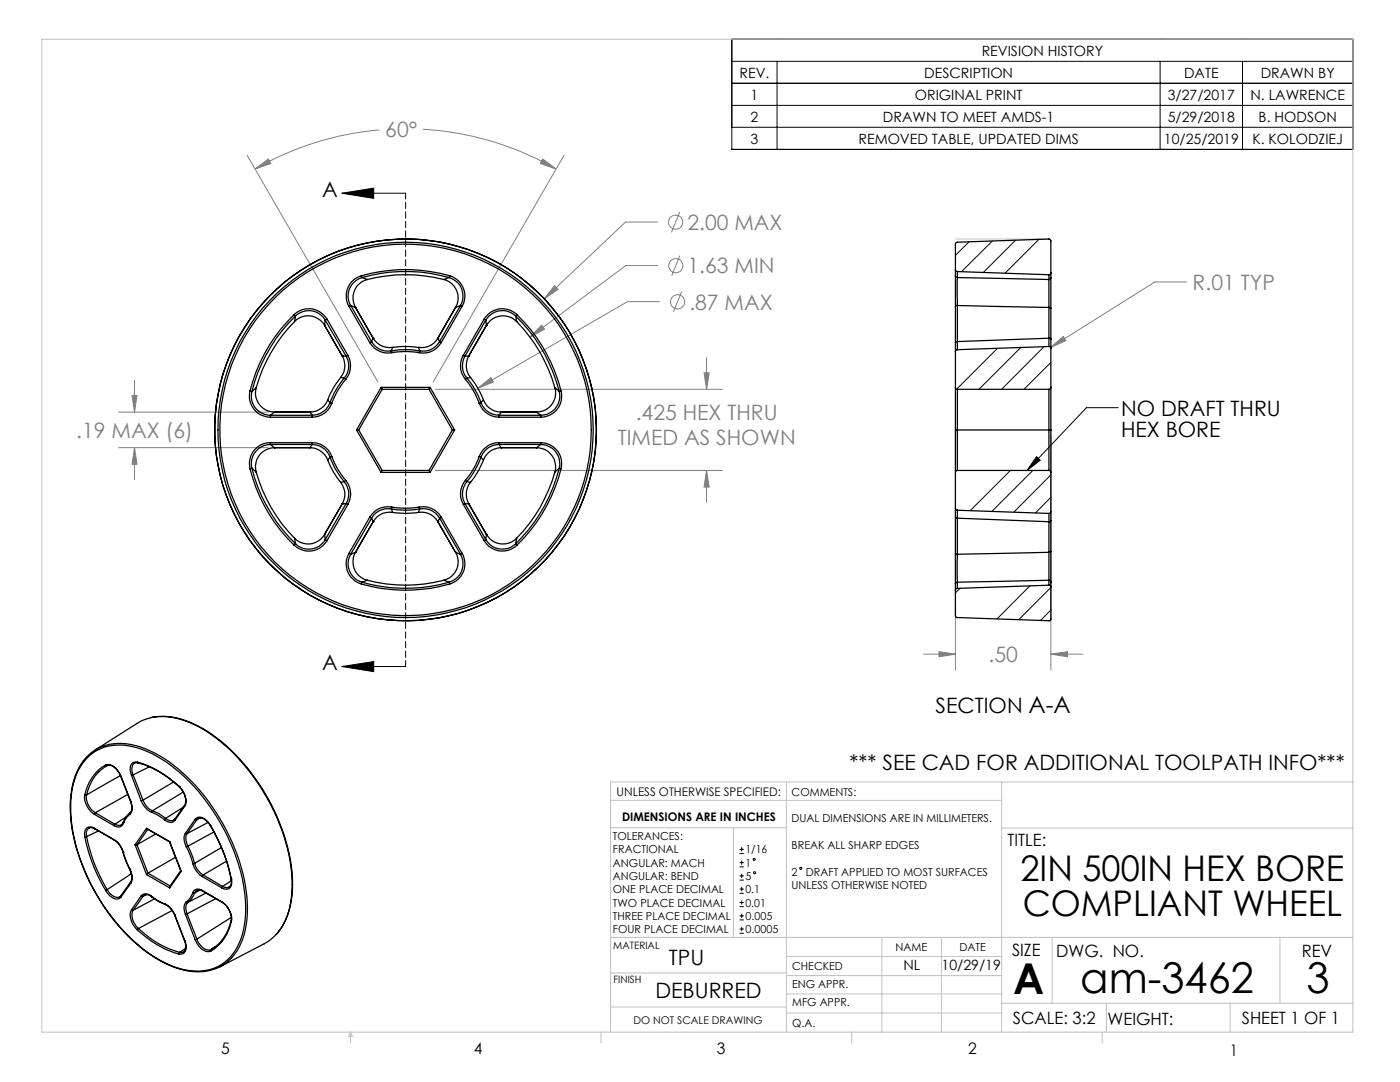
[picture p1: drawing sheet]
<svg xmlns="http://www.w3.org/2000/svg" width="279mm" height="216mm" viewBox="0 0 279 216" stroke-linecap="round" stroke-linejoin="round" font-family="sans-serif">
<g fill="none" stroke="#808080" stroke-width=".2">
<path d="M49.3 31l26.1 45.2M50.9 33.7l2.7-2 .4 .9zM75.7 25.9a59.8 59.8 0 0 0-24.8 7.8M84.4 25.8a59.9 59.9 0 0 1 26.6 7.9M108.3 31.7l2.7 2-3.2-1.1zM112.6 31l-26.1 45.2M110.7 57l.7 .7-2.8 1.9zM131.2 44.3h-6.4l-16.2 15.3M131.2 53h-6.3l-19.1 14.3M135.6 42.3l-1.6 4.1M135.7 51l-1.6 4M136 58.2l-1.6 4"/>
<path d="M236.8 56.3h-6.3l-20.8 13M26.4 78.9h.9l-.5 3.3zM26.8 75.9v6.3M86.9 77.7h57.3M95.4 77.5l2.6-2.1 .5 .8zM108.1 64.9l.6 .8-2.9 1.6zM131.6 60.2h-6.4l-29.8 17.3M140.5 74.4h1l-.5 3.3zM141 71.3v6.4M209.7 69.3l2.5-2.2 .5 .9zM23.7 82.2h29.8M23.7 89.3h29.8"/>
<path d="M26.8 89.3l.5 3.3h-.9zM26.8 89.3v6.4M86.9 93.9h57.3M141 93.9v6.3M141 93.9l.5 3.3h-1zM190.7 87.1v46.6M209.7 87.1v46.6M184.3 130.5h6.4M187.4 130l3.3 .5-3.3 .6zM209.7 130.5l3.3-.5v1.1zM209.7 130.5h6.4"/>
<circle cx="134.8" cy="44.3" r="1.4"/>
<circle cx="134.9" cy="53" r="1.42"/>
<circle cx="135.2" cy="60.2" r="1.41"/>
</g>
<g fill="none" stroke="#000" stroke-width=".2">
<path d="M146 7.8h124v22h-124zM146 12.2h124M155.1 12.2v17.6M231.5 12.2v17.6M248 12.2v17.6M270 16.6h-124M68.2 38.6h12.7M68.2 38.6l6.4-1.1v2.1zM146 21h124M146 25.4h124M206.9 91.1l.7 .7-2.6 2.1zM223.2 81.4h-6.4l-11.8 12.5"/>
<path d="M68.2 133h12.7M68.2 133l6.4-1v2zM147.6 170.3h.8M147.6 169.5h.8M147.6 173h.8M147.6 172.1h.8M147.6 175.6h.8M147.6 174.8h.8M147.6 178.3h.8M147.6 177.4h.8M148 169.1v.8M148 171.7v.8"/>
<path d="M148 174.3v.9M148 177v.8M148 179.7v.8M147.6 180.9h.8M147.6 180.1h.8M147.6 183.6h.8M147.6 182.7h.8M147.6 186.2h.8M147.6 185.4h.8M148 182.3v.9M148 185v.8"/>
<circle cx="150.5" cy="171.5" r=".21"/>
<circle cx="150.6" cy="174.2" r=".21"/>
<circle cx="159.8" cy="173.3" r=".2"/>
</g>
<path d="M81 38.5v94.5" fill="none" stroke="#000" stroke-width=".2" stroke-dasharray="1.3 .6" stroke-dashoffset=".1"/>
<g fill="none" stroke="#c0c0c0" stroke-width=".2">
<path d="M8.4 7.8h261.6v198.2h-261.6zM190.7 47.7h18.6M121.8 159.7h78.1M157 156v49.9M199.9 156v50M270 156h-148.2v49.9M121.8 165.2h35.2M146.4 165.2v21.8M199.9 165.2h70.1M121.8 187h148.2M121.8 194.1h35.2M157 194.7h42.9"/>
<path d="M157 190.9h42.9M157 198.3h42.9M176 187v19M187.9 187v19M210 187v13.2M255.4 187v13.2M70 206v2.1M70 206l.3 .8h-.7zM119.9 206v2.1M121.8 200.9h35.2M157 202.1h42.9M170 206v2.1"/>
<path d="M199.9 200.2h70.1M220 206v2.1M220.8 200.2v5.8M245.5 200.2v5.8"/>
</g>
<path d="M68.2 38.6l6.4-1.1v2.1zM68.2 133l6.4-1v2zM206.9 91.1l.7 .7-2.6 2.1z" fill="#000"/>
<g fill="#808080">
<path d="M187.4 130l3.3 .5-3.3 .6zM209.7 130.5l3.3-.5v1.1zM209.7 69.3l3-1.3-.5-.9z"/>
<path d="M140.5 74.4h1l-.5 3.3zM141 93.9l.5 3.3h-1zM110.7 57l-2.1 2.6 2.8-1.9zM26.4 78.9h.9l-.5 3.3zM26.8 89.3l.5 3.3h-.9zM108.3 31.7l2.7 2-3.2-1.1zM50.9 33.7l2.7-2 .4 .9zM108.1 64.9l-2.3 2.4 2.9-1.6zM95.4 77.5l3.1-1.3-.5-.8z"/>
</g>
<g fill="none" stroke="#000" stroke-width=".25">
<path d="M72.1 55a4.2 4.2 0 0 0-2.5 6.1M72.1 55a31.7 31.7 0 0 1 17.6 0M72.1 55l.1 .4M72.2 55.4a3.8 3.8 0 0 0-2.2 5.6M72.2 55.4a31.9 31.9 0 0 1 17.4 0M72.2 55.4l1.1 .4M73.3 55.8a3.8 3.8 0 0 0-2.4 5.5M73.3 55.8a31.1 31.1 0 0 1 15.3 0M88.6 55.8a3.8 3.8 0 0 1 2.3 5.5M89.6 55.4a3.8 3.8 0 0 1 2.3 5.6M89.6 55.4l-1 .4M89.7 55a4.2 4.2 0 0 1 2.5 6.1"/>
<path d="M89.7 55l-.1 .4M190.7 53.8v-5.2l.3-.3 18.4-.6 .3 .3v6.4M190.7 53.8l.4 .4M190.7 55l.1 .3 .3 .1M190.7 53.8v1.2M190.7 55v6.1M191.1 55.4l18.2 .4M191.1 54.2v1.2M191.1 55.4v5.6M191.1 54.2l18.2 .6M209.3 54.8v1M209.3 55.8v5.5"/>
<path d="M209.7 55.4l-.1 .3-.3 .1M209.7 54.4l-.1 .3-.3 .1M209.7 54.4v1M209.7 55.4v6.2M49.9 78a4.2 4.2 0 0 0 4.1 5.3M49.9 78l.4 .1M50.3 78.1a3.8 3.8 0 0 0 3.7 4.8M51.1 77.4l-.8 .7M51.1 77.4a3.8 3.8 0 0 0 3.7 4.8M58.7 62.8a4.2 4.2 0 0 1 6.6 .9M58.7 62.8a32.1 32.1 0 0 0-8.8 15.2M58.7 62.8l.3 .2"/>
<path d="M58.8 64.2a3.8 3.8 0 0 1 6 .7M58.8 64.2a31 31 0 0 0-7.7 13.2M59 63a32 32 0 0 0-8.7 15.1M59 63a3.8 3.8 0 0 1 5.9 .9M59 63l-.2 1.2M64.8 64.9h.1M64.8 64.9l3.5 6.1M64.9 63.9l-.1 1M64.9 63.9l4.2 7.2M65.3 63.7l-.4 .2M65.3 63.7l4.1 7.2M65.4 79.8a3.8 3.8 0 0 1-3.6 2.4"/>
<path d="M65.4 79.8l.5 .6M68 75.3l.7 .2M68 75.3a15.8 15.8 0 0 0-2.6 4.5M68.3 71a3.8 3.8 0 0 1-.3 4.3M68.3 71h.1M68.3 71l.8 .1M68.7 75.5a16.5 16.5 0 0 0-2.8 4.9M68.7 75.5l.3 .2M69 75.7a14.8 14.8 0 0 0-2.8 4.8M69.1 71.1a3.7 3.7 0 0 1-.4 4.4M69.4 70.9a4.3 4.3 0 0 1-.4 4.8M69.4 70.9l-.3 .2"/>
<path d="M69.6 61.1l4.2 7.3M70 61l-.4 .1M70 61l.9 .3M70 61l4.2 7.2M70.9 61.3h.1M70.9 61.3l3.6 6.2M73.8 68.4a4.2 4.2 0 0 0 4.4 2M74.2 68.2l-.4 .2M74.2 68.2a3.8 3.8 0 0 0 3.9 1.8M74.5 67.5a3.8 3.8 0 0 0 3.9 1.8M74.5 67.5h.1M74.5 67.5l-.3 .7"/>
<path d="M76.1 77.3l.2 .4M76.1 77.3h9.7M76.1 77.3l-4.9 8.5M76.3 77.7l-4.7 8.1M76.3 77.7h9.3M78.1 70l.1 .4M78.1 70a16.3 16.3 0 0 1 5.6 0M78.2 70.4a15.5 15.5 0 0 1 5.5 0M78.4 69.3l-.3 .7M78.4 69.3a18.9 18.9 0 0 1 5.1 0M83.5 69.3l.2 .7M83.7 70v.4"/>
<path d="M85.6 77.7l4.7 8.1M85.8 77.3l-.2 .4M85.8 77.3l4.9 8.5M87.4 67.5a3.8 3.8 0 0 1-3.9 1.8M87.4 67.5h.1M87.4 67.5l.3 .7M87.7 68.2l.4 .2M87.7 68.2a3.9 3.9 0 0 1-4 1.8M88.1 68.4a4.1 4.1 0 0 1-4.4 2M90.9 61.3h.1M90.9 61.3l-3.5 6.2M91.9 61l.3 .1"/>
<path d="M91.9 61l-1 .3M91.9 61l-4.2 7.2M92.2 61.1l-4.1 7.3M92.5 70.9a4.2 4.2 0 0 0 .4 4.8M92.5 70.9l.3 .2M92.8 71.1a3.9 3.9 0 0 0 .4 4.4M92.9 75.7a15.6 15.6 0 0 1 2.7 4.8M93.2 75.5l-.3 .2M93.2 75.5a16.5 16.5 0 0 1 2.8 4.9M93.6 71a3.9 3.9 0 0 0 .3 4.3M93.6 71h.1M93.6 71l-.8 .1"/>
<path d="M93.9 75.3l-.7 .2M93.9 75.3a18.5 18.5 0 0 1 2.6 4.5M96.5 79.8l-.5 .6M96.5 79.8a3.7 3.7 0 0 0 3.5 2.4M96.6 63.7l.3 .2M96.6 63.7l-4.1 7.2M96.9 63.9l.2 1M96.9 63.9l-4.1 7.2M97.1 64.9h.1M97.1 64.9l-3.5 6.1M102.9 63a3.8 3.8 0 0 0-6 .9M102.9 63a32 32 0 0 1 8.7 15.1"/>
<path d="M102.9 63l.2 1.2M103.1 64.2a3.8 3.8 0 0 0-6 .7M103.1 64.2a30.5 30.5 0 0 1 7.6 13.2M103.2 62.8a4.2 4.2 0 0 0-6.6 .9M103.2 62.8a32.1 32.1 0 0 1 8.8 15.2M103.2 62.8l-.3 .2M110.7 77.4a3.8 3.8 0 0 1-3.6 4.8M110.7 77.4l.9 .7M111.6 78.1a3.9 3.9 0 0 1-3.7 4.8M112 78a4.2 4.2 0 0 1-4.1 5.3M112 78l-.4 .1M190.7 77.3l.1 .3 .3 .1"/>
<path d="M190.7 68.4v1.7M190.7 61.1v7.3M191.1 69.8l-.4 .3v31.4l.4 .3M191.1 68.2l-.4 .2M191.1 61l18.2 .3M191.1 61l-.4 .1M191.1 68.2v1.6M191.1 77.7h18.2M191.1 61v7.2M191.1 77.7v16.2M209.3 69.1l.4 .3v32.7M209.3 67.5l.4 .2"/>
<path d="M209.3 61.3l.4 .3M209.3 67.5v1.6M209.3 69.1l-18.2 .7M209.3 67.5l-18.2 .7M209.3 61.3v6.2M209.3 77.7v16.2M209.7 77.3l-.1 .3-.3 .1M209.7 67.7v1.8M209.7 61.6v6.1M49.9 93.5a32.3 32.3 0 0 0 8.8 15.3M50.3 93.4l-.4 .1M50.3 93.4a31.7 31.7 0 0 0 8.7 15.1"/>
<path d="M50.3 93.4l.8 .8M51.1 94.2a30.6 30.6 0 0 0 7.7 13.2M54 88.3a4.2 4.2 0 0 0-4.1 5.2M54 82.9v.4M54 88.3v.4M54 88.7a3.8 3.8 0 0 0-3.7 4.7M54 88.7l.8 .6M54 88.3h8.3M54 83.3h8.3M54 82.9h8.3M54 88.7h8.3M54.8 82.2l-.8 .7"/>
<path d="M54.8 89.3a3.8 3.8 0 0 0-3.7 4.9M54.8 82.2h.1M54.8 89.3h.1M54.8 89.3h7M54.8 82.2h7M61.8 89.3a3.9 3.9 0 0 1 3.6 2.5M61.8 82.2h.1M61.8 89.3h.1M61.8 82.2l.5 .7M62.3 88.3a4.1 4.1 0 0 1 3.9 2.8M62.3 82.9v.4M62.3 88.3v.4"/>
<path d="M62.3 88.7a3.8 3.8 0 0 1 3.6 2.5M62.3 88.7l-.5 .6M65.4 91.8a15 15 0 0 0 2.6 4.4M65.9 80.4a3.9 3.9 0 0 1-3.6 2.5M65.9 80.4l.3 .1M65.9 91.2a15.7 15.7 0 0 0 2.8 4.9M65.9 91.2l-.5 .6M66.2 91.1a14.8 14.8 0 0 0 2.8 4.7M66.2 80.5a4.1 4.1 0 0 1-3.9 2.8M66.2 91.1l-.3 .1M68 96.2a3.7 3.7 0 0 1 .3 4.3M68.7 96.1a3.7 3.7 0 0 1 .4 4.4"/>
<path d="M68.7 96.1l-.7 .1M69 95.8a4.3 4.3 0 0 1 .4 4.8M69 95.8l-.3 .3M71.2 85.8h.4M71.2 85.8l4.9 8.5M71.6 85.8l4.7 8.1M76.1 94.3h9.7M76.3 93.9l-.2 .4M76.3 93.9h9.3M85.6 93.9l.2 .4M90.3 85.8h.4M90.3 85.8l-4.7 8.1"/>
<path d="M90.7 85.8l-4.9 8.5M92.9 95.8a4.2 4.2 0 0 0-.4 4.8M92.9 95.8l.3 .3M93.2 96.1a3.9 3.9 0 0 0-.4 4.4M93.2 96.1l.7 .1M93.9 96.2a3.7 3.7 0 0 0-.3 4.3M95.6 91.1a15.6 15.6 0 0 1-2.7 4.7M95.6 80.5a4.3 4.3 0 0 0 4 2.8M95.6 91.1l.4 .1M96 80.4l-.4 .1M96 80.4a3.9 3.9 0 0 0 3.6 2.5M96 91.2a15.7 15.7 0 0 1-2.8 4.9"/>
<path d="M96 91.2l.5 .6M96.5 91.8a17.4 17.4 0 0 1-2.6 4.4M99.6 88.3a4.1 4.1 0 0 0-4 2.8M99.6 82.9v.4M99.6 88.3v.4M99.6 88.7a3.9 3.9 0 0 0-3.6 2.5M99.6 88.3h8.3M99.6 83.3h8.3M99.6 82.9h8.3M99.6 88.7h8.3M99.6 88.7l.4 .6M100 89.3a3.8 3.8 0 0 0-3.5 2.5"/>
<path d="M100 89.3h.1M100 82.2h.1M100 89.3h7.1M100 82.2h7.1M100 82.2l-.4 .7M107.1 89.3a3.8 3.8 0 0 1 3.6 4.9M107.1 82.2l.8 .7M107.1 89.3h.1M107.1 82.2h.1M107.9 88.3a4.2 4.2 0 0 1 4.1 5.2M107.9 82.9v.4M107.9 88.3v.4"/>
<path d="M107.9 88.7a3.8 3.8 0 0 1 3.7 4.7M107.9 88.7l-.8 .6M110.7 94.2a30.1 30.1 0 0 1-7.6 13.2M111.6 93.4l.4 .1M111.6 93.4a31.7 31.7 0 0 1-8.7 15.1M111.6 93.4l-.9 .8M112 93.5a32.3 32.3 0 0 1-8.8 15.3M190.7 85.8h19M191.1 93.9l-.3 .1-.1 .3M191.1 93.9h18.2M209.3 93.9l.3 .1 .1 .3M58.8 107.4l.2 1.1"/>
<path d="M59 108.5l-.3 .3M64.8 106.6a3.7 3.7 0 0 1-6 .8M64.8 106.6l.1 1.1M64.8 106.6h.1M64.9 107.7l.4 .2M64.9 107.7a3.8 3.8 0 0 1-5.9 .8M65.3 107.9a4.2 4.2 0 0 1-6.6 .9M68.3 100.5h.1M68.3 100.5l-3.5 6.1M69.1 100.5l.3 .1M69.1 100.5l-4.2 7.2M69.1 100.5h-.8"/>
<path d="M69.4 100.6l-4.1 7.3M69.6 110.4a4.2 4.2 0 0 0 2.5 6.1M69.6 110.4l.4 .2M70 110.6a3.8 3.8 0 0 0 2.2 5.6M70.9 110.2l-.9 .4M70.9 110.2a3.8 3.8 0 0 0 2.4 5.6M70.9 110.2h.1M72.1 116.5a31.7 31.7 0 0 0 17.6 0M72.2 116.2l-.1 .3M72.2 116.2a31.9 31.9 0 0 0 17.4 0M73.3 115.8l-1.1 .4M73.3 115.8a30 30 0 0 0 15.3 0"/>
<path d="M73.8 103.2l.4 .2M73.8 103.2l-4.2 7.2M74.2 103.4l-4.2 7.2M74.2 103.4l.3 .7M74.5 104.1h.1M74.5 104.1l-3.6 6.1M78.1 101.5a14.3 14.3 0 0 0 5.6 0M78.1 101.5a3.9 3.9 0 0 0-3.9 1.9M78.1 101.5l.3 .7M78.2 101.2a15.5 15.5 0 0 0 5.5 0M78.2 101.2a4.2 4.2 0 0 0-4.4 2M78.2 101.2l-.1 .3"/>
<path d="M78.4 102.2a3.7 3.7 0 0 0-3.9 1.9M78.4 102.2a15.8 15.8 0 0 0 5.1 0M83.5 102.2a3.8 3.8 0 0 1 3.9 1.9M83.7 101.2a4.1 4.1 0 0 1 4.4 2M83.7 101.2v.3M83.7 101.5a3.8 3.8 0 0 1 4 1.9M83.7 101.5l-.2 .7M87.4 104.1h.1M87.4 104.1l3.5 6.1M87.7 103.4l4.2 7.2M87.7 103.4l-.3 .7M88.1 103.2l-.4 .2"/>
<path d="M88.1 103.2l4.1 7.2M88.6 115.8l1 .4M89.6 116.2l.1 .3M90.9 110.2a3.8 3.8 0 0 1-2.3 5.6M90.9 110.2l1 .4M90.9 110.2h.1M91.9 110.6a3.8 3.8 0 0 1-2.3 5.6M92.2 110.4a4.1 4.1 0 0 1-2.5 6.1M92.2 110.4l-.3 .2M92.5 100.6l4.1 7.3M92.8 100.5l-.3 .1M92.8 100.5l4.1 7.2"/>
<path d="M92.8 100.5h.8M93.6 100.5h.1M93.6 100.5l3.5 6.1M96.6 107.9a4.2 4.2 0 0 0 6.6 .9M96.9 107.7l-.3 .2M96.9 107.7a3.8 3.8 0 0 0 6 .8M97.1 106.6l-.2 1.1M97.1 106.6a3.8 3.8 0 0 0 6 .8M97.1 106.6h.1M102.9 108.5l.3 .3M103.1 107.4l-.2 1.1M190.7 116.5v1.3"/>
<path d="M190.7 103.2l.4 .2M190.7 101.5v1.7M190.7 110.4l.4 .2M190.7 110.4v6.1M190.7 103.2v7.2M191.1 117.4l-.3 .1-.1 .3M191.1 116.2v1.2M191.1 116.2l-.3 .1-.1 .2M191.1 110.6v5.6M191.1 101.8v1.6M191.1 101.8l18.2 .6M191.1 103.4l18.2 .7"/>
<path d="M191.1 103.4v7.2M209.3 115.8l.3 .1 .1 .3M209.3 116.8h.3l.1 .3M209.3 115.8v1M209.3 115.8l-18.2 .4M209.3 110.2l-18.2 .4M209.3 110.2v5.6M209.3 102.4v1.7M209.3 116.8l-18.2 .6M209.3 104.1v6.1M209.7 116.2v.9M209.7 102.1l-.1 .2-.3 .1"/>
<path d="M209.7 117.1v6.5l-.2 .3-18.5-.7-.3-.3v-5.1M209.7 103.9l-.4 .2M209.7 102.1v1.8M209.7 110l-.4 .2M209.7 110v6.2M209.7 103.9v6.1M16.6 151.9a16.6 16.6 0 0 0-2.5 11.8 40.1 40.1 0 0 0 15.7 26.6 16.7 16.7 0 0 0 11.1 3.6M16.6 151.8a9.4 9.4 0 0 1 10.4-3 24.6 24.6 0 0 1 11.3 7.2 40.4 40.4 0 0 1 11 23 16.5 16.5 0 0 1-2.5 11.4 8.3 8.3 0 0 1-5.9 3.4M16.9 158.6a4.1 4.1 0 0 0 1.9 3.9M16.9 158.6h.4M17.3 158.6a3.6 3.6 0 0 0 1.7 3.6M17.4 151.2a9.2 9.2 0 0 1 9.2-2.2 26 26 0 0 1 13 8.9 40.1 40.1 0 0 1 9.3 21.1 15.8 15.8 0 0 1-2.9 12 9.1 9.1 0 0 1-9 2.5 25.1 25.1 0 0 1-13-8.5 39.8 39.8 0 0 1-9.9-22.2 16.2 16.2 0 0 1 2.3-10.4z"/>
<path d="M18.9 149.7l8.4-5.3a10.4 10.4 0 0 1 9.5-.6 30.4 30.4 0 0 1 13.8 11.2 38.4 38.4 0 0 1 7.7 21.5 14 14 0 0 1-3.6 10.4l-2 1.4-8.8 4.6M21.1 152.6a2.33 2.33 0 0 1 2.6 1.5l.5 .8M21.1 152.6a8.6 8.6 0 0 0-4.2 6M21.1 152.6l.3 .2a8.4 8.4 0 0 0-4.1 5.8M21.4 152.8a1.86 1.86 0 0 1 2.1 1l.6 1.1M24 154.8l-6.7 3.8M24.1 154.9h.1M24.1 154.9l2 5.1M24.2 154.9l1.9 5.1M25.5 158.5l-6.5 3.7M26.1 160a2.03 2.03 0 0 1-.2 2.2M26.1 160h.1"/>
<path d="M26.1 160l.3 1.3-.2 .7-.3 .5M26.2 154.7l2 5.1M26.6 154.6l-.4 .1M26.6 154.6l1.9 5.1M27.4 152.1a1.2 1.2 0 0 0-1.4 1.5l.2 1.1M27.4 152.1a19.2 19.2 0 0 1 8.3 4.8M27.4 152.1l.1 .1M27.5 152.2a19.7 19.7 0 0 1 8.2 4.8M27.5 152.2a1.02 1.02 0 0 0-1.2 1.4l.3 1M28.2 159.8l1 1.6 1.1 .7M28.5 159.7l-.3 .1M28.5 159.7l.9 1.4 1 .7"/>
<path d="M29.8 153l-3.2 1.6M30.1 143.2a13.7 13.7 0 0 1 9.7 1.8 37.4 37.4 0 0 1 15.1 17 31.2 31.2 0 0 1 3.2 18.1 12.6 12.6 0 0 1-2.9 6.3M34.6 156l-6.1 3.7M35.7 156.9a3.9 3.9 0 0 1 1.3 3.7l-.1 .3M35.7 156.9v.1M35.7 157a3.6 3.6 0 0 1 1.2 3.6M35.7 157h.1M36.5 158l-6.1 3.8M16.9 167a33.6 33.6 0 0 0 4.2 10.7M17.3 166.9l-.4 .1M17.3 166.9a32.6 32.6 0 0 0 4.1 10.6M18.8 165.3a1.23 1.23 0 0 0-1.5-.1 1.23 1.23 0 0 0-.4 1.5v.3"/>
<path d="M18.8 165.3l.1 .1M18.8 165.3l4 2.2M18.8 162.5l4 2.2M18.9 165.4a1.07 1.07 0 0 0-1.3-.1 1.07 1.07 0 0 0-.3 1.4v.2M18.9 165.4l3.9 2.2M19 162.2l-.2 .3M19 162.2l3.9 2.3M19.6 165.8l-2.3 1.1M21.1 177.7a2.86 2.86 0 0 0 2.4 1.7l.7-.4M21.4 177.5a2.35 2.35 0 0 0 2.4 1.5l.3-.3M21.4 177.5l-.3 .2M22.8 167.5l1 1 .8 1.6"/>
<path d="M22.8 167.5v.1M22.8 167.6a4 4 0 0 1 1.8 2.5M22.9 164.5l-.1 .2M24.1 178.7l.1 .3M24.6 164.1a.96 .96 0 0 1-1.7 .4M24.6 170.1l.3 1.1 1 2.3M24.6 164.1h.1M24.6 170.1h.1M24.6 164.1v.2M24.6 170.1l.7 2.1 .6 1.3M24.6 164.3a1.17 1.17 0 0 1-1.8 .4M25.2 163l-2.3 1.5"/>
<path d="M25.9 173.5a2.87 2.87 0 0 1 .2 2.4M25.9 173.5h.1M25.9 173.5l.5 1.3v.8l-.3 .6M25.9 162.5a4.2 4.2 0 0 0-1.3 1.8M26 162.2l-.9 .9-.5 1M26 162.2l-.1 .3M26.1 175.9v.3M26.1 175.9l-2 2.8M26.1 176.2l-1.9 2.8M26.2 174.3l-4.8 3.2M27 168.6h.3M27 168.6l2.2 5.9"/>
<path d="M27.3 168.6l2.2 5.6M28.2 178.8a1.35 1.35 0 0 1 2.1 .1M28.2 178.8l.3 .1M28.2 178.8l-2 2.7M28.5 178.9a1.1 1.1 0 0 1 1.8 .1M28.5 178.9l-1.9 2.7M29.2 165.3l4.6 2.7M29.2 174.5l4.7 2.7M29.2 165.3l4.7 2.6M29.2 165.3l-2.2 3.3M29.2 178.5l-.7 .4M29.5 165.5l-2.2 3.1"/>
<path d="M29.5 174.2l-.3 .3M29.5 174.2l4.4 2.6M30.3 178.9l1.5 1.1 1.1 .5M30.3 178.9l1.3 .8 1.2 .6M30.3 162.1l1.3 .6 1.2 .9M30.3 178.9h.1M30.4 161.8l1.3 .6 1.4 .9M30.4 161.8l-.1 .3M30.8 179.4l-4.2 2.2M31.1 166.4l-3.8 2.2M32.8 163.6l.7 .4a1.09 1.09 0 0 0 1.4-.3M33.1 163.3a1.2 1.2 0 0 0 1.8 .1"/>
<path d="M33.1 163.3l-.3 .3M33.8 168l2.4 5.9M33.9 167.9l-.1 .1M33.9 167.9l2.3 6M35 171.1l-5.5 3.1M36.1 173.7l-2.2 3.2v.3M36.2 173.9l-2.3 3.3M36.5 161.1l-3.4 2.2M36.9 160.6v.3M36.9 160.6l-2 2.9v.2M36.9 160.9l-2 2.8M37 166.3l-.3 .9 .1 .8 .4 1"/>
<path d="M37 166.3h.3M37.2 180l-.3 .4-.2 .7 .3 1.4M37.2 169l.8 1.6 .5 1.7M37.2 180l.3 .1M37.3 166.3l-.2 .9 .4 1.6M37.5 168.8l-.3 .2M37.5 168.8l.8 1.7 .5 1.8M38.5 178.1a3.6 3.6 0 0 1-1.3 1.9M38.5 172.3l.6 1.3 1.3 1.3M38.5 178.1l.3 .1M38.8 172.3h-.3M38.8 172.3l.5 1.1 1.2 1.2"/>
<path d="M38.8 178.2a4.3 4.3 0 0 1-1.3 1.9M38.9 163.5a1.44 1.44 0 0 1 2.3 .2l.9 1M38.9 163.5h.4M38.9 163.5l-1.9 2.8M39.3 163.5a1.09 1.09 0 0 1 1.7 .1l1 1.2M39.3 163.5l-2 2.8M39.9 177.6l-1.1 .6M40 163.2l-.7 .3M40.4 177.7l-.7-.3a1.02 1.02 0 0 0-1.2 .7M40.4 177.7v.1M40.4 177.7l3.9 2.3M40.4 174.9l3.9 2.3"/>
<path d="M40.4 177.8a.95 .95 0 0 0-1.6 .4M40.4 177.8l3.9 2.3M40.5 174.6l-.1 .3M40.5 174.6l3.9 2.3M41.1 178.2l-3.6 1.9M41.5 164.1l-4.2 2.2M42 164.8a33.1 33.1 0 0 1 4.1 10.6M42.1 164.7a34 34 0 0 1 4.1 10.7M42.1 164.7l-.1 .1M42.7 166l-5.2 2.8M43 179.3l-5.7 3.1M44.2 169.1l-5.4 3.2"/>
<path d="M44.3 180a4.2 4.2 0 0 1 1.9 3.9M44.3 180v.1M44.4 176.9l-.1 .3M45.2 171.8l-4.7 2.8M46.1 175.4a1.13 1.13 0 0 1-.2 1.4 1.13 1.13 0 0 1-1.5 .1M46.1 175.4h.1M46.2 175.4a1.35 1.35 0 0 1-1.3 2l-.6-.2M46.2 175.7l-1.8 1.2M26.2 181.5a3.5 3.5 0 0 0 1.2 4.1M26.2 181.5l.4 .1M26.6 181.6a3.2 3.2 0 0 0 1 3.7M27.4 185.6a20.2 20.2 0 0 0 8.3 4.8"/>
<path d="M27.6 185.3l-.2 .3M27.6 185.3a19.4 19.4 0 0 0 8.2 4.7M32.8 180.3l1.1 .8 1 1.5M32.8 180.3l.1 .2M32.9 180.5a3.8 3.8 0 0 1 2 2.1M32.9 180.5h.1M34.4 181.7l-6.8 3.6M34.9 182.6h.1M34.9 182.6l1.9 5.1M34.9 182.6l2 5.1M35.8 190l-.1 .4M36.7 189.9l-.9 .1"/>
<path d="M36.8 187.7a2.06 2.06 0 0 1-.1 2.2M36.8 187.7h.1M36.9 187.7a2.01 2.01 0 0 1-.3 2.6l-.9 .1M37 182.5l1.9 5M37 189.2l-1.2 .8M37.3 182.4l-.3 .1M37.3 182.4l2 5M37.5 180.1l-.3 .4-.1 .6 .2 1.3M38.9 187.5a3 3 0 0 0 2.9 2.4l.3-.1M39.3 187.4a2.75 2.75 0 0 0 2.6 2.1h.2M39.3 187.4l-.4 .1M42.1 189.5v.3"/>
<path d="M42.8 189l-.7 .5M44.3 180.1a3.8 3.8 0 0 1 1.5 4.8l-.6 1.4-.9 1.2M44.4 187.5a7 7 0 0 1-2.3 2M46.1 183.7l.1 .2M46.2 183.9a9 9 0 0 1-4.1 5.9M46.2 183.1l-6.9 4.3"/>
<circle cx="80.9" cy="85.8" r="38.1"/>
<circle cx="80.9" cy="85.8" r="37.1"/>
<circle cx="80.9" cy="85.8" r="37.4"/>
</g>
<g fill="none" stroke="#000" stroke-width=".2">
<path d="M193.4 48.3l-2.7 2.6M198 48.1l-6.1 6.1M202.7 47.9l-6.4 6.5M207.3 47.8l-6.7 6.7M199.1 69.5l-8.2 8.1M203.7 69.3l-8.3 8.4M208.4 69.1l-8.5 8.6M209.7 72.3l-5.3 5.4M201.6 93.9l-8 8M206.1 93.9l-8.1 8.1M209.7 94.8l-7.4 7.4M209.7 99.2l-3 3.1"/>
<path d="M191.6 117.4l-.9 .9M205.6 116.9l-6.6 6.6M209.7 117.2l-6.4 6.4M209.7 121.7l-2.1 2.1"/>
</g>
<g font-size="8.5">
<text x="202.2" y="198.3">A</text>
<text x="215.6" y="198.1">am-3462</text>
<text x="260.8" y="198.1">3</text>
</g>
<g font-size="7.1">
<text x="203.7" y="175.8">2IN 500IN HEX BORE</text>
<text x="204.1" y="182.8">COMPLIANT WHEEL</text>
</g>
<g font-size="4.2" fill="#808080">
<text x="76.9" y="27.3">60°</text>
<text x="137.2" y="45.9">2.00 MAX</text>
<text x="137.2" y="54.5">1.63 MIN</text>
<text x="238" y="57.8">R.01 TYP</text>
<text x="137.6" y="61.8">.87 MAX</text>
<text x="126.9" y="83.8">.425 HEX THRU</text>
<text x="15.2" y="87.4">.19 MAX (6)</text>
<text x="123.3" y="88.9">TIMED AS SHOWN</text>
<text x="197.3" y="132.1">.50</text>
</g>
<g font-size="4.2">
<text x="64.3" y="39.3">A</text>
<text x="223.7" y="83">NO DRAFT THRU</text>
<text x="223.7" y="87.1">HEX BORE</text>
<text x="64.3" y="133.8">A</text>
<text x="186.7" y="142.2">SECTION A-A</text>
<text x="169.6" y="153.7">*** SEE CAD FOR ADDITIONAL TOOLPATH INFO***</text>
<text x="133.5" y="192.6">TPU</text>
<text x="130.8" y="199">DEBURRED</text>
</g>
<g font-size="3.4">
<text x="201.1" y="168.8">TITLE:</text>
<text x="202" y="190.8">SIZE</text>
<text x="210.8" y="190.9">DWG. NO.</text>
<text x="259.8" y="191">REV</text>
<text x="202.1" y="204.4">SCALE: 3:2</text>
<text x="221" y="204.5">WEIGHT:</text>
<text x="247.8" y="204.4">SHEET 1 OF 1</text>
</g>
<g font-size="3.2">
<text x="44.2" y="210.4">5</text>
<text x="94.6" y="210.3">4</text>
<text x="143.1" y="210.4">3</text>
<text x="193.2" y="210.3">2</text>
<text x="245.4" y="210.6">1</text>
</g>
<g font-size="2.8">
<text x="195.9" y="11.1">REVISION HISTORY</text>
<text x="147.6" y="15.5">REV.</text>
<text x="184.5" y="15.5">DESCRIPTION</text>
<text x="236.3" y="15.5">DATE</text>
<text x="251.6" y="15.5">DRAWN BY</text>
<text x="149.8" y="19.9">1</text>
<text x="182.6" y="19.9">ORIGINAL PRINT</text>
<text x="233.1" y="19.9">3/27/2017</text>
<text x="249.5" y="19.9">N. LAWRENCE</text>
<text x="149.8" y="28.7">3</text>
<text x="149.8" y="24.3">2</text>
<text x="171.3" y="28.7">REMOVED TABLE, UPDATED DIMS</text>
<text x="176.2" y="24.3">DRAWN TO MEET AMDS-1</text>
<text x="232.3" y="28.7">10/25/2019</text>
<text x="233.1" y="24.3">5/29/2018</text>
<text x="249.9" y="28.7">K. KOLODZIEJ</text>
<text x="251.2" y="24.3">B. HODSON</text>
<text x="180.3" y="193.6">NL</text>
<text x="187.9" y="193.6">10/29/19</text>
</g>
<g font-size="2.4">
<text x="123.1" y="158.9">UNLESS OTHERWISE SPECIFIED:</text>
<text x="124.1" y="163.8">DIMENSIONS ARE IN INCHES</text>
</g>
<g font-size="2.2">
<text x="158" y="158.8">COMMENTS:</text>
<text x="122.3" y="167.6">TOLERANCES:</text>
<text x="158" y="164.1">DUAL DIMENSIONS ARE IN MILLIMETERS.</text>
<text x="122.3" y="170.3">FRACTIONAL</text>
<text x="122.3" y="172.9">ANGULAR: MACH</text>
<text x="148.8" y="170.3">1/16</text>
<text x="148.8" y="172.9">1</text>
<text x="158" y="169.4">BREAK ALL SHARP EDGES</text>
<text x="122.3" y="175.6">ANGULAR: BEND</text>
<text x="122.3" y="178.2">ONE PLACE DECIMAL</text>
<text x="148.8" y="175.6">5</text>
<text x="148.8" y="178.2">0.1</text>
<text x="158" y="177.4">UNLESS OTHERWISE NOTED</text>
<text x="158" y="174.7">2</text>
<text x="160.8" y="174.7">DRAFT APPLIED TO MOST SURFACES</text>
<text x="122.3" y="180.9">TWO PLACE DECIMAL</text>
<text x="122.3" y="183.5">THREE PLACE DECIMAL</text>
<text x="148.8" y="180.9">0.01</text>
<text x="148.8" y="183.5">0.005</text>
<text x="122.3" y="186.2">FOUR PLACE DECIMAL</text>
<text x="148.8" y="186.2">0.0005</text>
<text x="178.7" y="189.7">NAME</text>
<text x="191.5" y="189.7">DATE</text>
<text x="158.1" y="197.2">ENG APPR.</text>
<text x="158.1" y="193.5">CHECKED</text>
<text x="158.1" y="200.8">MFG APPR.</text>
<text x="158.1" y="204.9">Q.A.</text>
</g>
<text font-size="2.1" x="126.4" y="204.3">DO NOT SCALE DRAWING</text>
<g font-size="2">
<text x="122.4" y="189.4">MATERIAL</text>
<text x="122.4" y="196.2">FINISH</text>
</g>
</svg>
